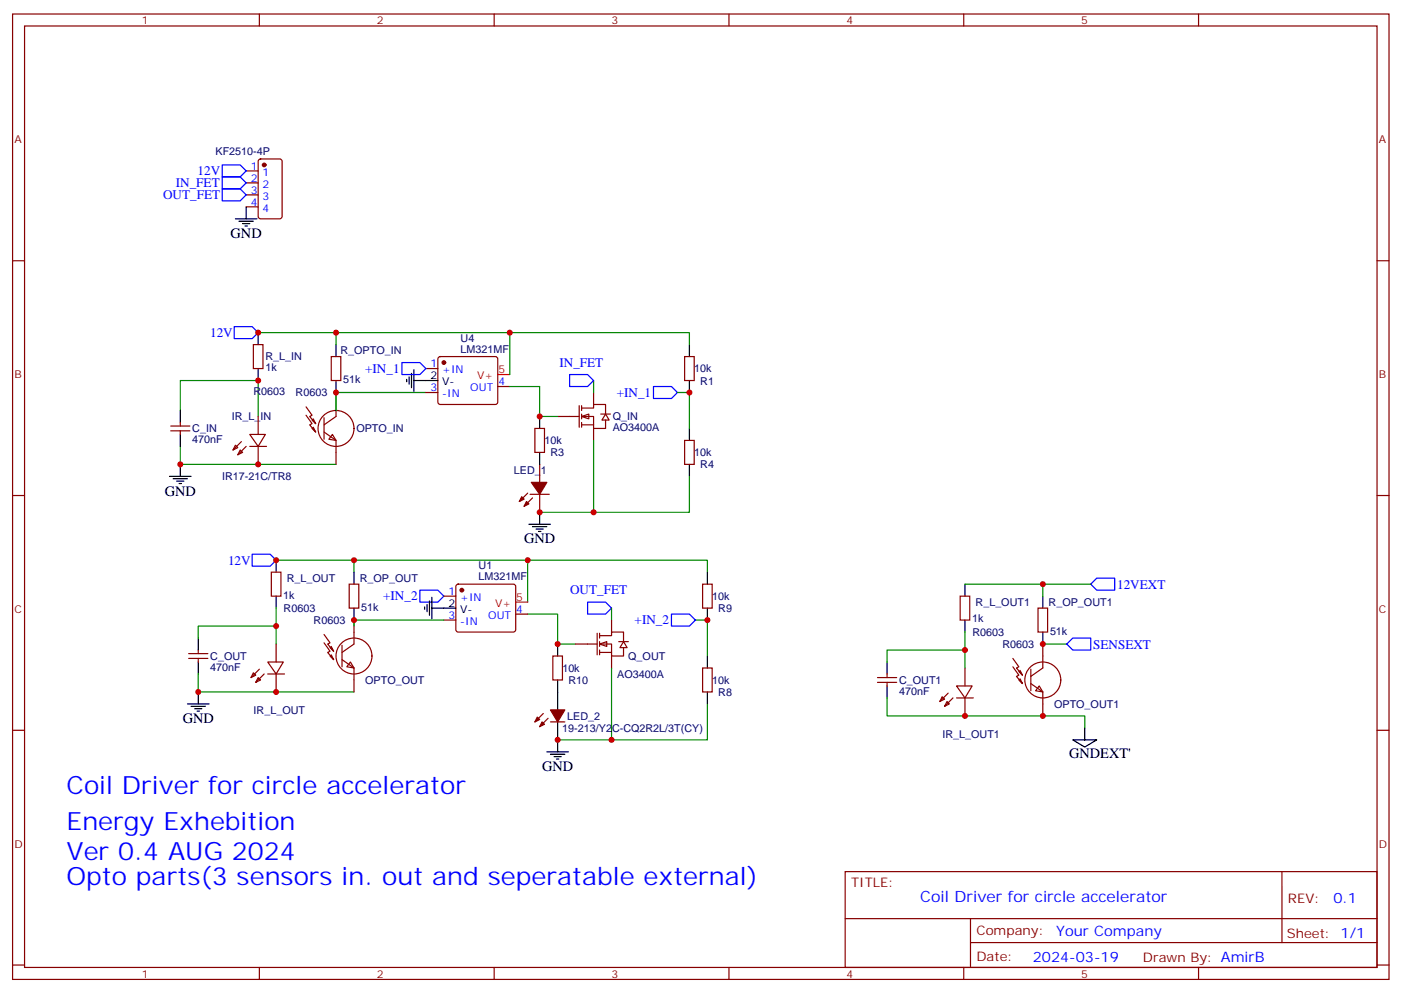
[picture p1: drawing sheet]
<svg xmlns="http://www.w3.org/2000/svg" width="413mm" height="292mm" viewBox="0 0 413 292" stroke-linecap="round" stroke-linejoin="round" font-family="sans-serif">
<g fill="none" stroke="#870000" stroke-width=".35">
<path d="M3.7 4.1h405.3v284.4h-405.3zM7.2 7.7h398.3v277.2h-398.3zM76.4 4.1v3.6M145.5 4.1v3.6M214.7 4.1v3.6M283.8 4.1v3.6M353 4.1v3.6M3.7 76.8h3.5M405.5 76.8h3.5M3.7 145.9h3.5M405.5 145.9h3.5M3.7 215.1h3.5"/>
<path d="M405.5 215.1h3.5M248.9 256.7h156.6v28.2h-156.6zM377.5 256.7v20.9M248.9 270.6h156.5M285.8 277.6h119.6M285.8 270.6v14.1M3.7 284.2h3.5M76.4 284.9v3.6M145.5 284.9v3.6M214.7 284.9v3.6M283.8 284.9v3.6M353 284.9v3.6"/>
<path d="M405.5 284.2h3.5"/>
</g>
<path d="M53.1 136.8v3.5M49.9 140.3h6.4M51 141h4.2M52 141.7h2.2M52.7 142.4h.7" fill="none" stroke="#000" stroke-width=".35"/>
<path d="M53.1 136.8h45.9" fill="none" stroke="#008700" stroke-width=".35"/>
<g fill="#fff" stroke="#870000" stroke-width=".35">
<path d="M171.3 122.7l2.1-.7v1.4z"/>
<path d="M178.3 122l1.1 1.7h-2.1z"/>
</g>
<g fill="none" stroke="#870000" stroke-width=".35">
<path d="M74.6 101.5h2.8v7h-2.8zM90.1 119.8l1.8 2.5-.7 .4 1.8 2.1-.7-1.4M97.5 105h2.9v7.1h-2.9zM99 115.6v7.1l-3.6 2.4M125.4 108.5h3.5M125.4 115.6h3.5M129.2 105.2l.4-.2h16.3l.5 .2 .2 .5v12.7l-.3 .5-.4 .2h-16.3l-.5-.2-.2-.5v-12.7zM146.6 113.8h3.5M170.6 119.5v6.3M171.3 119.5v1.4M174.8 115.6v3.5M201.6 105h2.8v7.1h-2.8z"/>
<path d="M50.3 126.9h5.6M50.3 125.5h5.6M53.1 124.4v1.1M53.1 126.9v1.1M69.3 131.1l.7 .7-1.4 .7zM70.7 132.5l.7 .7-1.4 .7zM71.1 130.1l-2.5 2.4M72.5 131.5l-2.5 2.4M73.6 128h4.5l-2.1 3.5zM73.6 131.5h4.9M76 122.7v5.3M76 131.5v5.3"/>
<path d="M90.1 122.3l1.8 2.5-.7 .3 1.8 2.1-.7-1.4M91.9 123.7l1.1 1.1M91.9 126.2l1.1 1M95.4 127.2l3.6 2.5v7.1M95.4 123v6.4M97.9 128l1.1 1.7-2.2-.3zM157.5 126.2h2.8v7h-2.8zM158.9 136.8v5.3M164.2 122.7h6.4M171.3 120.2h3.5v-1.1h3.5v2.9M171.3 122.7h3.5v3.5h3.5v-2.5M171.3 125.1h3.5"/>
<path d="M171.3 122v1.4M171.3 124.4v1.4M174.8 126.2v3.5M176.9 122h2.8M201.6 129.7h2.8v7.1h-2.8zM155.4 145.2l-2.5 2.5M156.1 145.6h5.6M156.8 146.6l-2.5 2.5M158.9 145.6v5.3M79.9 168.5h2.8v7.1h-2.8zM102.8 172h2.9v7.1h-2.9zM130.7 175.6h3.5"/>
<path d="M134.5 172.3l.4-.3h16.3l.5 .3 .2 .5v12.7l-.3 .5-.4 .2h-16.3l-.5-.3-.2-.4v-12.7zM206.9 172h2.8v7.1h-2.8zM55.6 193.9h5.6M55.6 192.5h5.6M58.4 191.5v1M58.4 193.9v1.1M74.6 198.2l.7 .7-1.4 .7zM76 199.6l.7 .7-1.4 .7zM76.4 197.1l-2.5 2.5M77.8 198.5l-2.5 2.5M78.8 195h4.6l-2.1 3.5zM78.8 198.5h5"/>
<path d="M81.3 189.7v5.3M81.3 198.5v5.3M95.4 186.9l1.8 2.4-.7 .4 1.7 2.1-.7-1.4M95.4 189.3l1.8 2.5-.7 .4 1.7 2.1-.7-1.4M97.2 190.7l1 1.1M97.2 193.2l1 1.1M100.7 194.3l3.5 2.4v7.1M100.7 190v6.4M103.2 195l1 1.7-2.1-.3zM104.2 182.6v7.1l-3.5 2.5M130.7 182.6h3.5M151.9 180.9h3.5"/>
<path d="M162.8 193.2h2.8v7.1h-2.8zM206.9 196.7h2.8v7.1h-2.8z"/>
<circle cx="99" cy="126.2" r="5.3"/>
<circle cx="104.2" cy="193.2" r="5.3"/>
</g>
<g fill="none" stroke="#008700" stroke-width=".35">
<path d="M76 98h23v3.5M99 98h51.1v12.3M150.1 98h52.9v3.5M125.4 115.6h-26.4v5.3M150.1 113.8h8.8v8.9h5.3M174.8 112.1v3.5M199.5 115.6h3.5v10.6M53.1 120.9v-8.8h22.9v10.6M53.1 131.5v5.3M174.8 129.7v21.2h-15.9M203 140.3v10.6h-28.2M81.3 165h22.9v3.5"/>
<path d="M104.2 165h51.2v12.3M155.4 165h52.9v3.5M180.1 179.1v3.5M58.4 198.5v5.3h45.8M58.4 187.9v-3.5h22.9v5.3M155.4 180.9h8.8v8.8h5.3M180.1 196.7v21.2h-15.9M204.8 182.6h3.5v10.6M208.3 207.3v10.6h-28.2"/>
</g>
<g fill="#870000" stroke="#870000" stroke-width=".35">
<path d="M155 147.7l.8 .7-1.5 .7z"/>
<path d="M153.6 146.3l.7 .7-1.4 .7z"/>
<path d="M156.5 142.1h4.5l-2.1 3.5z"/>
<circle cx="130.7" cy="106.8" r=".53"/>
<circle cx="136" cy="173.8" r=".53"/>
</g>
<g fill="none" stroke="#000" stroke-width=".35">
<path d="M76 98v3.5M76 108.5v3.6M99 101.5v3.5M99 112.1v3.5M119.8 111.7v.7M120.5 111v2.1M121.2 110v4.2M121.9 112.1h7M121.9 108.9v6.4M203 101.5v3.5M203 112.1v3.5M53.1 120.9v3.5"/>
<path d="M53.1 128v3.5M158.9 122.7v3.5M158.9 133.2v3.6M203 126.2v3.5M203 136.8v3.5M155.8 154.4h6.3M156.8 155.1h4.2M157.9 155.8h2.1M158.6 156.5h.7M158.9 150.9v3.5M81.3 165v3.5M81.3 175.6v3.5"/>
<path d="M104.2 168.5v3.5M104.2 179.1v3.5M125.1 178.8v.7M125.8 178v2.2M126.5 177v4.2M127.2 179.1h7M127.2 175.9v6.4M208.3 168.5v3.5M208.3 179.1v3.5M58.4 187.9v3.6M58.4 195v3.5M164.2 189.7v3.5"/>
<path d="M208.3 193.2v3.5M164.2 200.3v3.5M164.2 217.9v3.5M208.3 203.8v3.5M161 221.4h6.4M162.1 222.1h4.2M163.2 222.8h2.1M163.9 223.6h.7"/>
</g>
<path d="M146.6 110.3h3.5M151.9 177.3h3.5" fill="none" stroke="#f00" stroke-width=".35"/>
<path d="M69 96.2h5.3l1.7 1.8-1.7 1.7h-5.3zM118.4 106.8h5.2l1.8 1.7-1.8 1.8h-5.2zM167.7 110.3h5.3l1.8 1.8-1.8 1.7h-5.3zM192.4 113.8h5.3l1.8 1.8-1.8 1.8h-5.3zM74.3 163.2h5.3l1.7 1.8-1.7 1.8h-5.3zM123.6 173.8h5.3l1.8 1.8-1.8 1.7h-5.3zM173 177.3h5.3l1.8 1.8-1.8 1.8h-5.3zM197.7 180.9h5.3l1.8 1.7-1.8 1.8h-5.3z" fill="none" stroke="#00f" stroke-width=".35"/>
<g fill="#fff" stroke="#870000" stroke-width=".35">
<path d="M176.6 189.7l2.1-.7v1.4z"/>
<path d="M183.6 189l1.1 1.7h-2.1z"/>
</g>
<g fill="none" stroke="#870000" stroke-width=".35">
<path d="M72.5 50.3h3.5M72.5 53.9h3.5M72.5 57.4h3.5M76.3 47l.4-.2h5.7l.6 .4 .1 16.5-.5 .7-5.9 .1-.6-.5-.1-16.5zM72.5 60.9h3.5M282.8 175.6h2.8v7h-2.8zM305.7 179.1h2.8v7.1h-2.8zM169.5 189.7h6.4M175.9 186.5v6.4M176.6 187.2h3.5v-1h3.5v2.8M176.6 189.7h3.5v3.5h3.5v-2.5M176.6 192.2h3.5"/>
<path d="M176.6 186.5v1.4M176.6 189v1.4M176.6 191.5v1.4M180.1 182.6v3.6M180.1 193.2v3.5M182.2 189h2.8M258.4 199.6h5.7M261.2 198.5v1.1M284.2 196.7v5.3M298.3 193.9l1.7 2.5-.7 .3 1.8 2.2-.7-1.5M298.3 196.4l1.7 2.5-.7 .3 1.8 2.1-.7-1.4M300 197.8l1.1 1.1"/>
<path d="M303.6 197.1v6.3M307.1 189.7v7l-3.5 2.5M160 210.1l-2.5 2.5M161.4 211.6l-2.5 2.4M162.1 212.6h4.2M258.4 201h5.7M261.2 201v1M277.5 205.2l.7 .7-1.4 .7zM278.9 206.6l.7 .7-1.4 .7zM279.2 204.2l-2.4 2.4M280.6 205.6l-2.4 2.4M281.7 202h4.6l-2.1 3.6z"/>
<path d="M281.7 205.6h4.9M284.2 205.6v5.3M300 200.3l1.1 1M303.6 201.3l3.5 2.5v7.1M306 202l1.1 1.8-2.1-.4z"/>
<circle cx="307.1" cy="200.3" r="5.3"/>
</g>
<g fill="none" stroke="#000" stroke-width=".35">
<path d="M69.3 64.5h6.4M70.4 65.2h4.2M71.4 65.9h2.2M72.1 66.6h.7M72.5 60.9v3.6M284.2 172v3.6M307.1 175.6v3.5M261.2 195v3.5M284.2 182.6v3.6M307.1 186.2v3.5M55.2 207.3h6.4M56.3 208h4.2"/>
<path d="M57.3 208.7h2.1M58 209.4h.7M58.4 203.8v3.5M164.2 203.8v5.3M164.2 212.6v5.3M261.2 202v3.6M315.9 217.9h7.1l-3.6 2.1zM319.4 214.4v3.5"/>
</g>
<path d="M81.3 179.1v5.3M284.2 172h22.9v3.6M307.1 172h14.1M130.7 182.6h-26.5v1.8M261.2 195v-3.5h23v5.2M284.2 186.2v5.3M307.1 189.7h7M261.2 205.6v5.3h58.2v3.5" fill="none" stroke="#008700" stroke-width=".35"/>
<g fill="#870000" stroke="#870000" stroke-width=".35">
<path d="M162.1 209.1h4.2l-2.1 3.5z"/>
<path d="M159.6 212.6l.7 .7-1.4 .7z"/>
<path d="M158.2 211.2l.7 .7-1.4 .7z"/>
<circle cx="77.8" cy="48.6" r=".53"/>
</g>
<path d="M65.4 48.6h5.3l1.8 1.7-1.8 1.8h-5.3zM65.4 52.1h5.3l1.8 1.8-1.8 1.7h-5.3zM65.4 55.6h5.3l1.8 1.8-1.8 1.8h-5.3zM321.2 172l1.8-1.7h5.3v3.5h-5.3zM315.9 187.9h5.3v3.6h-5.3l-1.8-1.8z" fill="none" stroke="#00f" stroke-width=".35"/>
<g fill="#c00">
<circle cx="76" cy="136.8" r=".88"/>
<circle cx="53.1" cy="136.8" r=".88"/>
<circle cx="99" cy="115.6" r=".88"/>
<circle cx="76" cy="112.1" r=".88"/>
<circle cx="99" cy="98" r=".88"/>
<circle cx="150.1" cy="98" r=".88"/>
<circle cx="174.8" cy="150.9" r=".88"/>
<circle cx="158.9" cy="122.7" r=".88"/>
<circle cx="76" cy="98" r=".88"/>
<circle cx="81.3" cy="165" r=".88"/>
<circle cx="164.2" cy="189.7" r=".88"/>
<circle cx="180.1" cy="217.9" r=".88"/>
<circle cx="155.4" cy="165" r=".88"/>
<circle cx="208.3" cy="182.6" r=".88"/>
<circle cx="104.2" cy="165" r=".88"/>
<circle cx="58.4" cy="203.8" r=".88"/>
<circle cx="81.3" cy="184.4" r=".88"/>
<circle cx="158.9" cy="150.9" r=".88"/>
<circle cx="203" cy="115.6" r=".88"/>
<circle cx="164.2" cy="217.9" r=".88"/>
<circle cx="81.3" cy="203.8" r=".88"/>
<circle cx="104.2" cy="182.6" r=".88"/>
<circle cx="284.2" cy="210.9" r=".88"/>
<circle cx="284.2" cy="191.5" r=".88"/>
<circle cx="307.1" cy="189.7" r=".88"/>
<circle cx="307.1" cy="172" r=".88"/>
<circle cx="307.1" cy="210.9" r=".88"/>
</g>
<g font-size="7.4" fill="#00f">
<text x="19.6" y="233.8">Coil Driver for circle accelerator</text>
<text x="19.6" y="244.4">Energy Exhebition</text>
<text x="19.6" y="253.2">Ver 0.4 AUG 2024</text>
<text x="19.6" y="260.6">Opto parts(3 sensors in. out and seperatable external)</text>
</g>
<text font-size="4.6" fill="#00f" x="271" y="265.7">Coil Driver for circle accelerator</text>
<g font-size="4.2">
<text x="67.9" y="70.1">GND</text>
<text x="48.5" y="145.9">GND</text>
<text x="154.3" y="160.1">GND</text>
<text x="53.8" y="213">GND</text>
<text x="159.6" y="227.1">GND</text>
<text x="314.9" y="223.2">GNDEXT'</text>
</g>
<g font-size="4.2" fill="#00f">
<text x="392.7" y="266">0.1</text>
<text x="311.1" y="275.5">Your Company</text>
<text x="304.1" y="283.3">2024-03-19</text>
</g>
<g font-size="3.9" fill="#00f">
<text x="58.2" y="51.6">12V</text>
<text x="48" y="58.6">OUT_FET</text>
<text x="51.8" y="55.1">IN_FET</text>
<text x="61.9" y="99.4">12V</text>
<text x="107.5" y="109.8">+IN_1</text>
<text x="164.7" y="108">IN_FET</text>
<text x="181.6" y="116.8">+IN_1</text>
<text x="67.2" y="166.4">12V</text>
<text x="329" y="173.4">12VEXT</text>
<text x="112.8" y="176.8">+IN_2</text>
<text x="167.9" y="175">OUT_FET</text>
<text x="186.9" y="183.8">+IN_2</text>
<text x="321.9" y="191">SENSEXT</text>
</g>
<g font-size="3.9" fill="#800">
<text x="250.6" y="261.3">TITLE:</text>
<text x="379.3" y="266">REV:</text>
<text x="287.6" y="275.5">Company:</text>
<text x="378.9" y="276.1">Sheet: 1/1</text>
<text x="287.6" y="283.2">Date:</text>
<text x="336.6" y="283.3">Drawn By: AmirB</text>
</g>
<g font-size="3.2" fill="#800">
<text x="41.8" y="7.1">1</text>
<text x="110.9" y="7.1">2</text>
<text x="180.1" y="7.1">3</text>
<text x="249.2" y="7.1">4</text>
<text x="318.4" y="7.1">5</text>
<text x="4.2" y="42.2">A</text>
<text x="406" y="42.2">A</text>
<text x="4.2" y="111.4">B</text>
<text x="406" y="111.4">B</text>
<text x="4.2" y="180.5">C</text>
<text x="406" y="180.5">C</text>
<text x="4.2" y="249.7">D</text>
<text x="406" y="249.7">D</text>
<text x="41.8" y="287.9">1</text>
<text x="110.9" y="287.9">2</text>
<text x="180.1" y="287.9">3</text>
<text x="249.2" y="287.9">4</text>
<text x="318.4" y="287.9">5</text>
</g>
<g font-size="3.2" fill="#000080">
<text x="63.5" y="45.8">KF2510-4P</text>
<text x="135.7" y="100.6">U4</text>
<text x="78.1" y="106.1">R_L_IN</text>
<text x="100.2" y="104.4">R_OPTO_IN</text>
<text x="135.7" y="103.9">LM321MF</text>
<text x="78.1" y="109.3">1k</text>
<text x="101.1" y="112.9">51k</text>
<text x="204.4" y="109.7">10k</text>
<text x="206.2" y="113.3">R1</text>
<text x="74.6" y="116.3">R0603</text>
<text x="87.1" y="116.8">R0603</text>
<text x="68.2" y="123.8">IR_L_IN</text>
<text x="180.4" y="123.8">Q_IN</text>
<text x="56.6" y="130.5">470nF</text>
<text x="56.6" y="127.4">C_IN</text>
<text x="105" y="127.2">OPTO_IN</text>
<text x="160.3" y="130.9">10k</text>
<text x="180.4" y="127">AO3400A</text>
<text x="162.1" y="134.4">R3</text>
<text x="204.4" y="134.4">10k</text>
<text x="206.2" y="138">R4</text>
<text x="65.4" y="141.4">IR17-21C/TR8</text>
<text x="151.3" y="139.7">LED_1</text>
<text x="140.9" y="167.7">U1</text>
<text x="84.4" y="171.4">R_L_OUT</text>
<text x="106" y="171.4">R_OP_OUT</text>
<text x="140.9" y="170.9">LM321MF</text>
<text x="83.4" y="176.3">1k</text>
<text x="106.4" y="179.9">51k</text>
<text x="209.7" y="176.7">10k</text>
<text x="287.3" y="178.5">R_L_OUT1</text>
<text x="308.8" y="178.5">R_OP_OUT1</text>
<text x="83.5" y="180.3">R0603</text>
<text x="92.3" y="183.8">R0603</text>
<text x="211.5" y="180.3">R9</text>
<text x="286.3" y="183.3">1k</text>
<text x="286.4" y="187.3">R0603</text>
<text x="295.2" y="190.8">R0603</text>
<text x="309.2" y="187">51k</text>
<text x="61.9" y="197.5">470nF</text>
<text x="61.9" y="194.4">C_OUT</text>
<text x="165.6" y="197.9">10k</text>
<text x="185" y="194.4">Q_OUT</text>
<text x="107.6" y="201.4">OPTO_OUT</text>
<text x="167.4" y="201.5">R10</text>
<text x="181.7" y="199.6">AO3400A</text>
<text x="209.7" y="201.4">10k</text>
<text x="264.8" y="201.5">C_OUT1</text>
<text x="211.5" y="205">R8</text>
<text x="264.8" y="204.6">470nF</text>
<text x="310.4" y="208.5">OPTO_OUT1</text>
<text x="74.7" y="210.2">IR_L_OUT</text>
<text x="165.6" y="215.5">19-213/Y2C-CQ2R2L/3T(CY)</text>
<text x="167" y="212">LED_2</text>
<text x="277.5" y="217.3">IR_L_OUT1</text>
</g>
<g font-size="3.2" fill="#00f">
<text x="73.8" y="50">1</text>
<text x="73.8" y="53.5">2</text>
<text x="77.3" y="51.8">1</text>
<text x="73.8" y="57">3</text>
<text x="77.3" y="55.3">2</text>
<text x="77.3" y="58.8">3</text>
<text x="73.8" y="60.6">4</text>
<text x="77.3" y="62.3">4</text>
<text x="126.7" y="108.2">1</text>
<text x="130.2" y="110">+IN</text>
<text x="146.8" y="113.5">4</text>
<text x="126.7" y="115.3">3</text>
<text x="130.2" y="117">-IN</text>
<text x="138.5" y="115.3">OUT</text>
<text x="132" y="175.2">1</text>
<text x="135.5" y="177">+IN</text>
<text x="132" y="182.3">3</text>
<text x="135.5" y="184">-IN</text>
<text x="143.8" y="182.3">OUT</text>
<text x="152" y="180.5">4</text>
</g>
<g font-size="3.2">
<text x="126.7" y="111.7">2</text>
<text x="130.2" y="113.5">V-</text>
<text x="132" y="178.8">2</text>
<text x="135.5" y="180.5">V-</text>
</g>
<g font-size="3.2" fill="#f00">
<text x="140.5" y="111.7">V+</text>
<text x="146.8" y="110">5</text>
<text x="145.8" y="178.8">V+</text>
<text x="152" y="177">5</text>
</g>
</svg>
